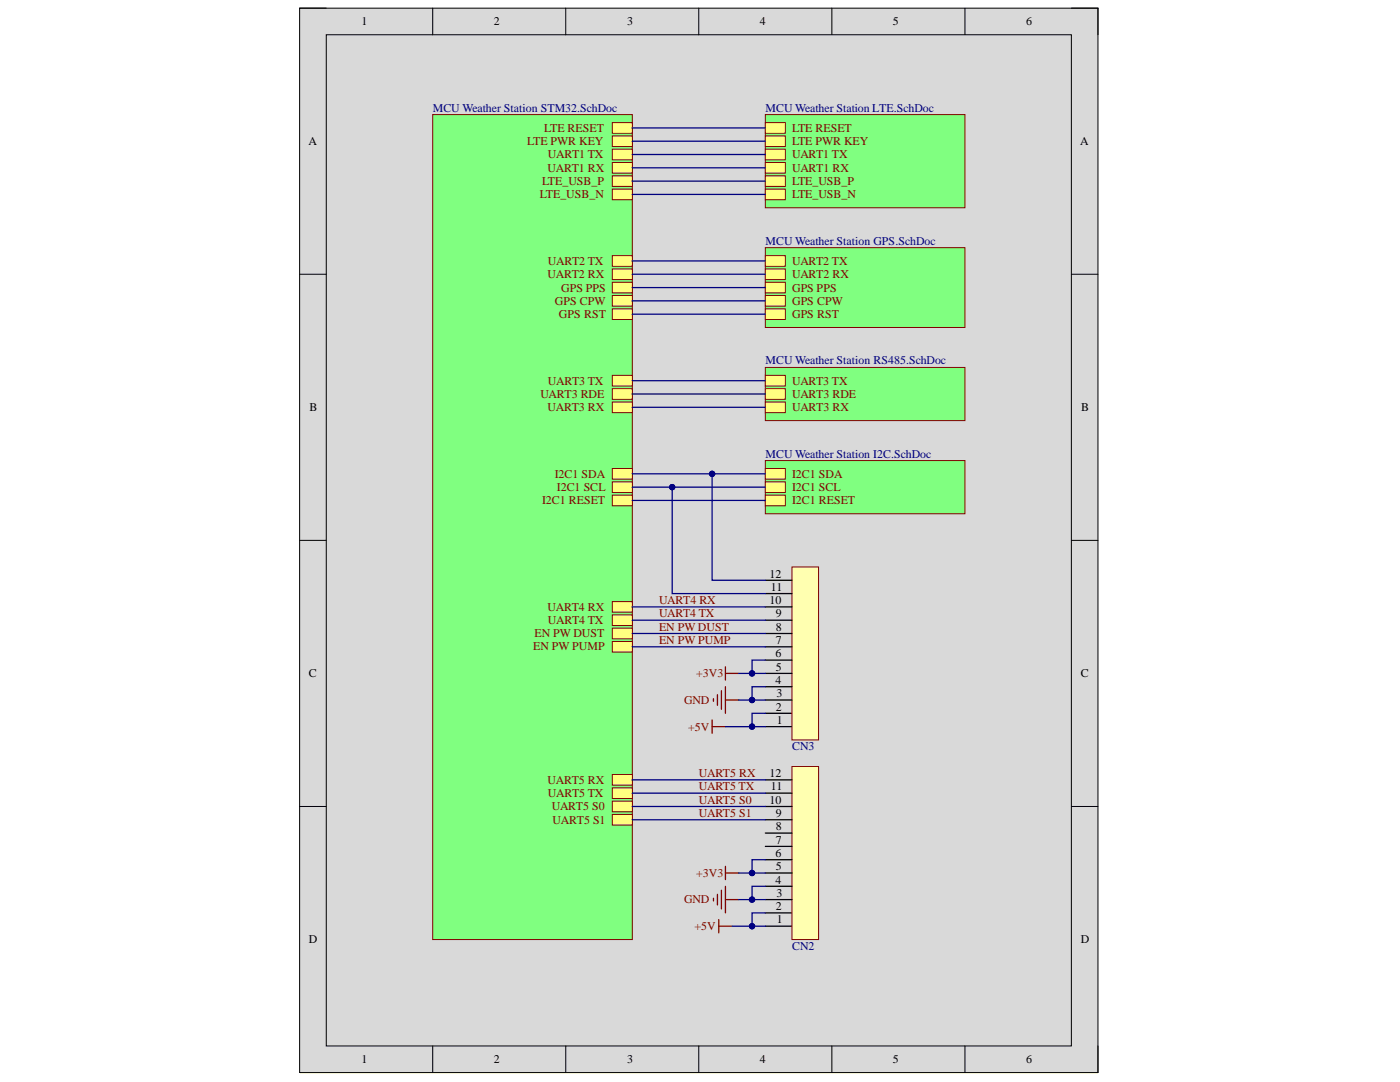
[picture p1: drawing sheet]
<svg xmlns="http://www.w3.org/2000/svg" width="279mm" height="216mm" viewBox="0 0 279 216" stroke-linecap="round" stroke-linejoin="round" font-family="sans-serif">
<path d="M59.8 1.6h159.3v212.4h-159.3z" fill-rule="evenodd" fill="#d9d9d9"/>
<path d="M59.8 1.6h159.3v212.4h-159.3z" fill="none" stroke="#000" stroke-width=".2"/>
<path d="M65.1 6.9h148.7v201.8h-148.7z" fill-rule="evenodd" fill="#d9d9d9"/>
<g fill="none" stroke="#000" stroke-width=".2">
<path d="M59.8 1.6h5.3M65.1 6.9h148.7v201.8h-148.7zM86.4 1.6v5.3M112.9 1.6v5.3M139.5 1.6v5.3M166 1.6v5.3M192.6 1.6v5.3M213.8 1.6h5.3v5.3M59.8 54.7h5.3M213.8 54.7h5.3M59.8 107.8h5.3M213.8 107.8h5.3"/>
<path d="M59.8 160.9h5.3M213.8 160.9h5.3M86.4 208.7v5.3M112.9 208.7v5.3M139.5 208.7v5.3M166 208.7v5.3M192.6 208.7v5.3M219.1 208.7v5.3"/>
</g>
<path d="M152.7 22.9h39.9v18.6h-39.9z" fill-rule="evenodd" fill="#80ff80"/>
<path d="M152.7 22.9h39.9v18.6h-39.9z" fill="none" stroke="#800000" stroke-width=".2"/>
<path d="M152.7 24.5h4v2.1h-4z" fill-rule="evenodd" fill="#ffff80"/>
<path d="M152.7 24.5h4v2.1h-4z" fill="none" stroke="#800000" stroke-width=".2"/>
<path d="M152.7 27.1h4v2.1h-4z" fill-rule="evenodd" fill="#ffff80"/>
<path d="M152.7 27.1h4v2.1h-4z" fill="none" stroke="#800000" stroke-width=".2"/>
<path d="M152.7 29.8h4v2.1h-4z" fill-rule="evenodd" fill="#ffff80"/>
<path d="M152.7 29.8h4v2.1h-4z" fill="none" stroke="#800000" stroke-width=".2"/>
<path d="M152.7 32.4h4v2.1h-4z" fill-rule="evenodd" fill="#ffff80"/>
<path d="M152.7 32.4h4v2.1h-4z" fill="none" stroke="#800000" stroke-width=".2"/>
<path d="M152.7 35.1h4v2.1h-4z" fill-rule="evenodd" fill="#ffff80"/>
<path d="M152.7 35.1h4v2.1h-4z" fill="none" stroke="#800000" stroke-width=".2"/>
<path d="M152.7 37.7h4v2.2h-4z" fill-rule="evenodd" fill="#ffff80"/>
<path d="M152.7 37.7h4v2.2h-4z" fill="none" stroke="#800000" stroke-width=".2"/>
<path d="M152.7 49.4h39.9v15.9h-39.9z" fill-rule="evenodd" fill="#80ff80"/>
<path d="M152.7 49.4h39.9v15.9h-39.9z" fill="none" stroke="#800000" stroke-width=".2"/>
<path d="M152.7 51h4v2.1h-4z" fill-rule="evenodd" fill="#ffff80"/>
<path d="M152.7 51h4v2.1h-4z" fill="none" stroke="#800000" stroke-width=".2"/>
<path d="M152.7 53.7h4v2.1h-4z" fill-rule="evenodd" fill="#ffff80"/>
<path d="M152.7 53.7h4v2.1h-4z" fill="none" stroke="#800000" stroke-width=".2"/>
<path d="M152.7 56.3h4v2.1h-4z" fill-rule="evenodd" fill="#ffff80"/>
<path d="M152.7 56.3h4v2.1h-4z" fill="none" stroke="#800000" stroke-width=".2"/>
<path d="M152.7 59h4v2.1h-4z" fill-rule="evenodd" fill="#ffff80"/>
<path d="M152.7 59h4v2.1h-4z" fill="none" stroke="#800000" stroke-width=".2"/>
<path d="M152.7 61.6h4v2.2h-4z" fill-rule="evenodd" fill="#ffff80"/>
<path d="M152.7 61.6h4v2.2h-4z" fill="none" stroke="#800000" stroke-width=".2"/>
<path d="M152.7 73.3h39.9v10.6h-39.9z" fill-rule="evenodd" fill="#80ff80"/>
<path d="M152.7 73.3h39.9v10.6h-39.9z" fill="none" stroke="#800000" stroke-width=".2"/>
<path d="M152.7 74.9h4v2.1h-4z" fill-rule="evenodd" fill="#ffff80"/>
<path d="M152.7 74.9h4v2.1h-4z" fill="none" stroke="#800000" stroke-width=".2"/>
<path d="M152.7 77.6h4v2.1h-4z" fill-rule="evenodd" fill="#ffff80"/>
<path d="M152.7 77.6h4v2.1h-4z" fill="none" stroke="#800000" stroke-width=".2"/>
<path d="M152.7 80.2h4v2.1h-4z" fill-rule="evenodd" fill="#ffff80"/>
<path d="M152.7 80.2h4v2.1h-4z" fill="none" stroke="#800000" stroke-width=".2"/>
<path d="M86.4 22.9h39.8v164.6h-39.8z" fill-rule="evenodd" fill="#80ff80"/>
<path d="M86.4 22.9h39.8v164.6h-39.8z" fill="none" stroke="#800000" stroke-width=".2"/>
<path d="M122.2 24.5h4v2.1h-4z" fill-rule="evenodd" fill="#ffff80"/>
<path d="M122.2 24.5h4v2.1h-4z" fill="none" stroke="#800000" stroke-width=".2"/>
<path d="M122.2 27.1h4v2.1h-4z" fill-rule="evenodd" fill="#ffff80"/>
<path d="M122.2 27.1h4v2.1h-4z" fill="none" stroke="#800000" stroke-width=".2"/>
<path d="M122.2 29.8h4v2.1h-4z" fill-rule="evenodd" fill="#ffff80"/>
<path d="M122.2 29.8h4v2.1h-4z" fill="none" stroke="#800000" stroke-width=".2"/>
<path d="M122.2 32.4h4v2.1h-4z" fill-rule="evenodd" fill="#ffff80"/>
<path d="M122.2 32.4h4v2.1h-4z" fill="none" stroke="#800000" stroke-width=".2"/>
<path d="M122.2 51h4v2.1h-4z" fill-rule="evenodd" fill="#ffff80"/>
<path d="M122.2 51h4v2.1h-4z" fill="none" stroke="#800000" stroke-width=".2"/>
<path d="M122.2 53.7h4v2.1h-4z" fill-rule="evenodd" fill="#ffff80"/>
<path d="M122.2 53.7h4v2.1h-4z" fill="none" stroke="#800000" stroke-width=".2"/>
<path d="M122.2 56.3h4v2.1h-4z" fill-rule="evenodd" fill="#ffff80"/>
<path d="M122.2 56.3h4v2.1h-4z" fill="none" stroke="#800000" stroke-width=".2"/>
<path d="M122.2 59h4v2.1h-4z" fill-rule="evenodd" fill="#ffff80"/>
<path d="M122.2 59h4v2.1h-4z" fill="none" stroke="#800000" stroke-width=".2"/>
<path d="M122.2 61.6h4v2.2h-4z" fill-rule="evenodd" fill="#ffff80"/>
<path d="M122.2 61.6h4v2.2h-4z" fill="none" stroke="#800000" stroke-width=".2"/>
<path d="M122.2 74.9h4v2.1h-4z" fill-rule="evenodd" fill="#ffff80"/>
<path d="M122.2 74.9h4v2.1h-4z" fill="none" stroke="#800000" stroke-width=".2"/>
<path d="M122.2 77.6h4v2.1h-4z" fill-rule="evenodd" fill="#ffff80"/>
<path d="M122.2 77.6h4v2.1h-4z" fill="none" stroke="#800000" stroke-width=".2"/>
<path d="M122.2 80.2h4v2.1h-4z" fill-rule="evenodd" fill="#ffff80"/>
<path d="M122.2 80.2h4v2.1h-4z" fill="none" stroke="#800000" stroke-width=".2"/>
<path d="M122.2 93.5h4v2.1h-4z" fill-rule="evenodd" fill="#ffff80"/>
<path d="M122.2 93.5h4v2.1h-4z" fill="none" stroke="#800000" stroke-width=".2"/>
<path d="M122.2 96.1h4v2.2h-4z" fill-rule="evenodd" fill="#ffff80"/>
<path d="M122.2 96.1h4v2.2h-4z" fill="none" stroke="#800000" stroke-width=".2"/>
<path d="M122.2 98.8h4v2.1h-4z" fill-rule="evenodd" fill="#ffff80"/>
<path d="M122.2 98.8h4v2.1h-4z" fill="none" stroke="#800000" stroke-width=".2"/>
<path d="M122.2 120h4v2.2h-4z" fill-rule="evenodd" fill="#ffff80"/>
<path d="M122.2 120h4v2.2h-4z" fill="none" stroke="#800000" stroke-width=".2"/>
<path d="M122.2 122.7h4v2.1h-4z" fill-rule="evenodd" fill="#ffff80"/>
<path d="M122.2 122.7h4v2.1h-4z" fill="none" stroke="#800000" stroke-width=".2"/>
<path d="M122.2 125.3h4v2.2h-4z" fill-rule="evenodd" fill="#ffff80"/>
<path d="M122.2 125.3h4v2.2h-4z" fill="none" stroke="#800000" stroke-width=".2"/>
<path d="M122.2 128h4v2.1h-4z" fill-rule="evenodd" fill="#ffff80"/>
<path d="M122.2 128h4v2.1h-4z" fill="none" stroke="#800000" stroke-width=".2"/>
<path d="M122.2 154.5h4v2.2h-4z" fill-rule="evenodd" fill="#ffff80"/>
<path d="M122.2 154.5h4v2.2h-4z" fill="none" stroke="#800000" stroke-width=".2"/>
<path d="M122.2 157.2h4v2.1h-4z" fill-rule="evenodd" fill="#ffff80"/>
<path d="M122.2 157.2h4v2.1h-4z" fill="none" stroke="#800000" stroke-width=".2"/>
<path d="M122.2 159.9h4v2.1h-4z" fill-rule="evenodd" fill="#ffff80"/>
<path d="M122.2 159.9h4v2.1h-4z" fill="none" stroke="#800000" stroke-width=".2"/>
<path d="M122.2 162.5h4v2.1h-4z" fill-rule="evenodd" fill="#ffff80"/>
<path d="M122.2 162.5h4v2.1h-4z" fill="none" stroke="#800000" stroke-width=".2"/>
<path d="M122.2 35.1h4v2.1h-4z" fill-rule="evenodd" fill="#ffff80"/>
<path d="M122.2 35.1h4v2.1h-4z" fill="none" stroke="#800000" stroke-width=".2"/>
<path d="M122.2 37.7h4v2.2h-4z" fill-rule="evenodd" fill="#ffff80"/>
<path d="M122.2 37.7h4v2.2h-4z" fill="none" stroke="#800000" stroke-width=".2"/>
<path d="M152.7 91.9h39.9v10.6h-39.9z" fill-rule="evenodd" fill="#80ff80"/>
<path d="M152.7 91.9h39.9v10.6h-39.9z" fill="none" stroke="#800000" stroke-width=".2"/>
<path d="M152.7 93.5h4v2.1h-4z" fill-rule="evenodd" fill="#ffff80"/>
<path d="M152.7 93.5h4v2.1h-4z" fill="none" stroke="#800000" stroke-width=".2"/>
<path d="M152.7 96.1h4v2.2h-4z" fill-rule="evenodd" fill="#ffff80"/>
<path d="M152.7 96.1h4v2.2h-4z" fill="none" stroke="#800000" stroke-width=".2"/>
<path d="M152.7 98.8h4v2.1h-4z" fill-rule="evenodd" fill="#ffff80"/>
<path d="M152.7 98.8h4v2.1h-4z" fill="none" stroke="#800000" stroke-width=".2"/>
<path d="M152.7 145h5.4M152.7 142.3h5.4" fill="none" stroke="#000" stroke-width=".25"/>
<path d="M158.1 113.1h5.3v34.5h-5.3z" fill-rule="evenodd" fill="#ffffb0"/>
<path d="M158.1 113.1h5.3v34.5h-5.3z" fill="none" stroke="#800000" stroke-width=".2"/>
<path d="M152.7 118.4h5.4M152.7 115.8h5.4M152.7 139.7h5.4M152.7 137h5.4M152.7 134.4h5.4M152.7 131.7h5.4M152.7 129.1h5.4M152.7 126.4h5.4M152.7 123.8h5.4M152.7 121.1h5.4M152.7 184.8h5.4M152.7 182.2h5.4" fill="none" stroke="#000" stroke-width=".25"/>
<path d="M142.4 139.4v.5M143.2 138.6v2.1M144 137.8v3.7M144.8 133v2.7M144.8 137v5.3M144.8 139.7h2.6M144.8 134.4h2.6M142.1 143.7v2.6M142.1 145h2.7" fill="none" stroke="#800000" stroke-width=".25"/>
<path d="M158.1 153h5.3v34.5h-5.3z" fill-rule="evenodd" fill="#ffffb0"/>
<path d="M158.1 153h5.3v34.5h-5.3z" fill="none" stroke="#800000" stroke-width=".2"/>
<path d="M152.7 158.3h5.4M152.7 155.6h5.4M152.7 179.5h5.4M152.7 176.9h5.4M152.7 174.2h5.4M152.7 171.5h5.4M152.7 168.9h5.4M152.7 166.2h5.4M152.7 163.6h5.4M152.7 160.9h5.4" fill="none" stroke="#000" stroke-width=".25"/>
<path d="M142.4 179.2v.6M143.2 178.4v2.2M144 177.6v3.8M144.8 172.9v2.6M144.8 176.9v5.3M144.8 179.5h2.6M144.8 174.2h2.6M143.4 183.5v2.6M143.4 184.8h2.7" fill="none" stroke="#800000" stroke-width=".25"/>
<path d="M126.2 52.1h26.5M126.2 54.7h26.5M126.2 57.4h26.5M126.2 60h26.5M126.2 62.7h26.5M126.2 76h26.5M126.2 78.6h26.5M126.2 94.5h26.5M126.2 81.3h26.5" fill="none" stroke="#000080" stroke-width=".25"/>
<circle cx="142.1" cy="94.5" r=".53" fill="#000080"/>
<circle cx="142.1" cy="94.5" r=".53" fill="none" stroke="#000080" stroke-width=".2"/>
<path d="M126.2 97.2h26.5" fill="none" stroke="#000080" stroke-width=".25"/>
<circle cx="134.2" cy="97.2" r=".53" fill="#000080"/>
<circle cx="134.2" cy="97.2" r=".53" fill="none" stroke="#000080" stroke-width=".2"/>
<path d="M126.2 99.9h26.5M126.2 121.1h26.5M126.2 123.8h26.5M126.2 126.4h26.5M126.2 129.1h26.5M147.4 139.7h5.3" fill="none" stroke="#000080" stroke-width=".25"/>
<circle cx="150.1" cy="139.7" r=".53" fill="#000080"/>
<circle cx="150.1" cy="139.7" r=".53" fill="none" stroke="#000080" stroke-width=".2"/>
<path d="M152.7 137h-2.6v2.7" fill="none" stroke="#000080" stroke-width=".25"/>
<circle cx="150.1" cy="139.7" r=".53" fill="#000080"/>
<circle cx="150.1" cy="139.7" r=".53" fill="none" stroke="#000080" stroke-width=".2"/>
<path d="M144.8 145h7.9" fill="none" stroke="#000080" stroke-width=".25"/>
<circle cx="150.1" cy="145" r=".53" fill="#000080"/>
<circle cx="150.1" cy="145" r=".53" fill="none" stroke="#000080" stroke-width=".2"/>
<path d="M152.7 142.3h-2.6v2.7" fill="none" stroke="#000080" stroke-width=".25"/>
<circle cx="150.1" cy="145" r=".53" fill="#000080"/>
<circle cx="150.1" cy="145" r=".53" fill="none" stroke="#000080" stroke-width=".2"/>
<path d="M147.4 134.4h5.3" fill="none" stroke="#000080" stroke-width=".25"/>
<circle cx="150.1" cy="134.4" r=".53" fill="#000080"/>
<circle cx="150.1" cy="134.4" r=".53" fill="none" stroke="#000080" stroke-width=".2"/>
<path d="M152.7 131.7h-2.6v2.7" fill="none" stroke="#000080" stroke-width=".25"/>
<circle cx="150.1" cy="134.4" r=".53" fill="#000080"/>
<circle cx="150.1" cy="134.4" r=".53" fill="none" stroke="#000080" stroke-width=".2"/>
<path d="M126.2 155.6h26.5M126.2 158.3h26.5M126.2 160.9h26.5M126.2 163.6h26.5M147.4 179.5h5.3" fill="none" stroke="#000080" stroke-width=".25"/>
<circle cx="150.1" cy="179.5" r=".53" fill="#000080"/>
<circle cx="150.1" cy="179.5" r=".53" fill="none" stroke="#000080" stroke-width=".2"/>
<path d="M152.7 176.9h-2.6v2.6" fill="none" stroke="#000080" stroke-width=".25"/>
<circle cx="150.1" cy="179.5" r=".53" fill="#000080"/>
<circle cx="150.1" cy="179.5" r=".53" fill="none" stroke="#000080" stroke-width=".2"/>
<path d="M146.1 184.8h6.6" fill="none" stroke="#000080" stroke-width=".25"/>
<circle cx="150.1" cy="184.8" r=".53" fill="#000080"/>
<circle cx="150.1" cy="184.8" r=".53" fill="none" stroke="#000080" stroke-width=".2"/>
<path d="M152.7 182.2h-2.6v2.6" fill="none" stroke="#000080" stroke-width=".25"/>
<circle cx="150.1" cy="184.8" r=".53" fill="#000080"/>
<circle cx="150.1" cy="184.8" r=".53" fill="none" stroke="#000080" stroke-width=".2"/>
<path d="M147.4 174.2h5.3" fill="none" stroke="#000080" stroke-width=".25"/>
<circle cx="150.1" cy="174.2" r=".53" fill="#000080"/>
<circle cx="150.1" cy="174.2" r=".53" fill="none" stroke="#000080" stroke-width=".2"/>
<path d="M152.7 171.5h-2.6v2.7" fill="none" stroke="#000080" stroke-width=".25"/>
<circle cx="150.1" cy="174.2" r=".53" fill="#000080"/>
<circle cx="150.1" cy="174.2" r=".53" fill="none" stroke="#000080" stroke-width=".2"/>
<path d="M142.1 94.5v21.3h10.6" fill="none" stroke="#000080" stroke-width=".25"/>
<circle cx="142.1" cy="94.5" r=".53" fill="#000080"/>
<circle cx="142.1" cy="94.5" r=".53" fill="none" stroke="#000080" stroke-width=".2"/>
<path d="M134.2 97.2v21.2h18.5" fill="none" stroke="#000080" stroke-width=".25"/>
<circle cx="134.2" cy="97.2" r=".53" fill="#000080"/>
<circle cx="134.2" cy="97.2" r=".53" fill="none" stroke="#000080" stroke-width=".2"/>
<path d="M126.2 25.5h26.5M126.2 28.2h26.5M126.2 30.8h26.5M126.2 33.5h26.5M126.2 36.1h26.5M126.2 38.8h26.5" fill="none" stroke="#000080" stroke-width=".25"/>
<g font-size="2.4">
<text x="72.1" y="5.1">1</text>
<text x="98.5" y="5.1">2</text>
<text x="125.2" y="5.1">3</text>
<text x="151.6" y="5.1">4</text>
<text x="178.2" y="5.1">5</text>
<text x="204.8" y="5.1">6</text>
<text x="61.6" y="28.9">A</text>
<text x="215.6" y="28.9">A</text>
<text x="61.7" y="82">B</text>
<text x="215.8" y="82">B</text>
<text x="153.6" y="115.2">12</text>
<text x="153.8" y="117.9">11</text>
<text x="153.6" y="120.6">10</text>
<text x="154.9" y="125.8">8</text>
<text x="154.9" y="123.2">9</text>
<text x="154.8" y="131.1">6</text>
<text x="154.9" y="128.5">7</text>
<text x="61.7" y="135.1">C</text>
<text x="154.8" y="136.5">4</text>
<text x="154.9" y="133.9">5</text>
<text x="215.7" y="135.1">C</text>
<text x="154.9" y="141.8">2</text>
<text x="154.9" y="139.1">3</text>
<text x="155" y="144.4">1</text>
<text x="153.6" y="155.1">12</text>
<text x="153.6" y="160.4">10</text>
<text x="153.8" y="157.7">11</text>
<text x="154.9" y="165.6">8</text>
<text x="154.9" y="163">9</text>
<text x="154.8" y="171">6</text>
<text x="154.9" y="173.7">5</text>
<text x="154.9" y="168.4">7</text>
<text x="154.8" y="176.3">4</text>
<text x="154.9" y="178.9">3</text>
<text x="154.9" y="181.6">2</text>
<text x="155" y="184.3">1</text>
<text x="61.7" y="188.2">D</text>
<text x="215.7" y="188.2">D</text>
<text x="72.1" y="212.2">1</text>
<text x="98.5" y="212.2">2</text>
<text x="125.2" y="212.2">3</text>
<text x="151.6" y="212.2">4</text>
<text x="178.2" y="212.2">5</text>
<text x="204.8" y="212.2">6</text>
</g>
<g font-size="2.4" fill="#000080">
<text x="86.4" y="22.3">MCU Weather Station STM32.SchDoc</text>
<text x="152.7" y="22.3">MCU Weather Station LTE.SchDoc</text>
<text x="152.7" y="48.9">MCU Weather Station GPS.SchDoc</text>
<text x="152.7" y="72.7">MCU Weather Station RS485.SchDoc</text>
<text x="152.7" y="91.3">MCU Weather Station I2C.SchDoc</text>
<text x="158.1" y="149.8">CN3</text>
<text x="158.1" y="189.6">CN2</text>
</g>
<g font-size="2.4" fill="#800000">
<text x="105.2" y="28.9">LTE PWR KEY</text>
<text x="108.6" y="26.3">LTE RESET</text>
<text x="158.1" y="26.3">LTE RESET</text>
<text x="158.1" y="28.9">LTE PWR KEY</text>
<text x="109.3" y="34.2">UART1 RX</text>
<text x="109.4" y="31.6">UART1 TX</text>
<text x="158.1" y="31.6">UART1 TX</text>
<text x="158.1" y="34.2">UART1 RX</text>
<text x="107.8" y="39.6">LTE_USB_N</text>
<text x="108.2" y="36.9">LTE_USB_P</text>
<text x="158.1" y="36.9">LTE_USB_P</text>
<text x="158.1" y="39.6">LTE_USB_N</text>
<text x="109.4" y="52.8">UART2 TX</text>
<text x="158.1" y="52.8">UART2 TX</text>
<text x="109.3" y="55.5">UART2 RX</text>
<text x="112" y="58.2">GPS PPS</text>
<text x="158.1" y="55.5">UART2 RX</text>
<text x="158.1" y="58.2">GPS PPS</text>
<text x="110.7" y="60.8">GPS CPW</text>
<text x="111.6" y="63.5">GPS RST</text>
<text x="158.1" y="60.8">GPS CPW</text>
<text x="158.1" y="63.5">GPS RST</text>
<text x="109.4" y="76.8">UART3 TX</text>
<text x="158.1" y="76.8">UART3 TX</text>
<text x="107.8" y="79.4">UART3 RDE</text>
<text x="109.3" y="82">UART3 RX</text>
<text x="158.1" y="79.4">UART3 RDE</text>
<text x="158.1" y="82">UART3 RX</text>
<text x="110.7" y="95.3">I2C1 SDA</text>
<text x="158.1" y="95.3">I2C1 SDA</text>
<text x="108.2" y="100.6">I2C1 RESET</text>
<text x="111.1" y="98">I2C1 SCL</text>
<text x="158.1" y="98">I2C1 SCL</text>
<text x="158.1" y="100.6">I2C1 RESET</text>
<text x="109.3" y="121.8">UART4 RX</text>
<text x="109.4" y="124.6">UART4 TX</text>
<text x="131.5" y="120.6">UART4 RX</text>
<text x="131.5" y="123.2">UART4 TX</text>
<text x="131.5" y="125.8">EN PW DUST</text>
<text x="106.4" y="129.8">EN PW PUMP</text>
<text x="106.7" y="127.2">EN PW DUST</text>
<text x="131.5" y="128.5">EN PW PUMP</text>
<text x="139" y="135.1">+3V3</text>
<text x="136.5" y="140.4">GND</text>
<text x="137.4" y="145.8">+5V</text>
<text x="139.5" y="155.1">UART5 RX</text>
<text x="109.3" y="156.3">UART5 RX</text>
<text x="109.4" y="159.1">UART5 TX</text>
<text x="110.1" y="161.7">UART5 S0</text>
<text x="139.5" y="157.7">UART5 TX</text>
<text x="139.5" y="160.4">UART5 S0</text>
<text x="110.3" y="164.4">UART5 S1</text>
<text x="139.5" y="163">UART5 S1</text>
<text x="139" y="174.9">+3V3</text>
<text x="136.5" y="180.3">GND</text>
<text x="138.6" y="185.6">+5V</text>
</g>
</svg>
